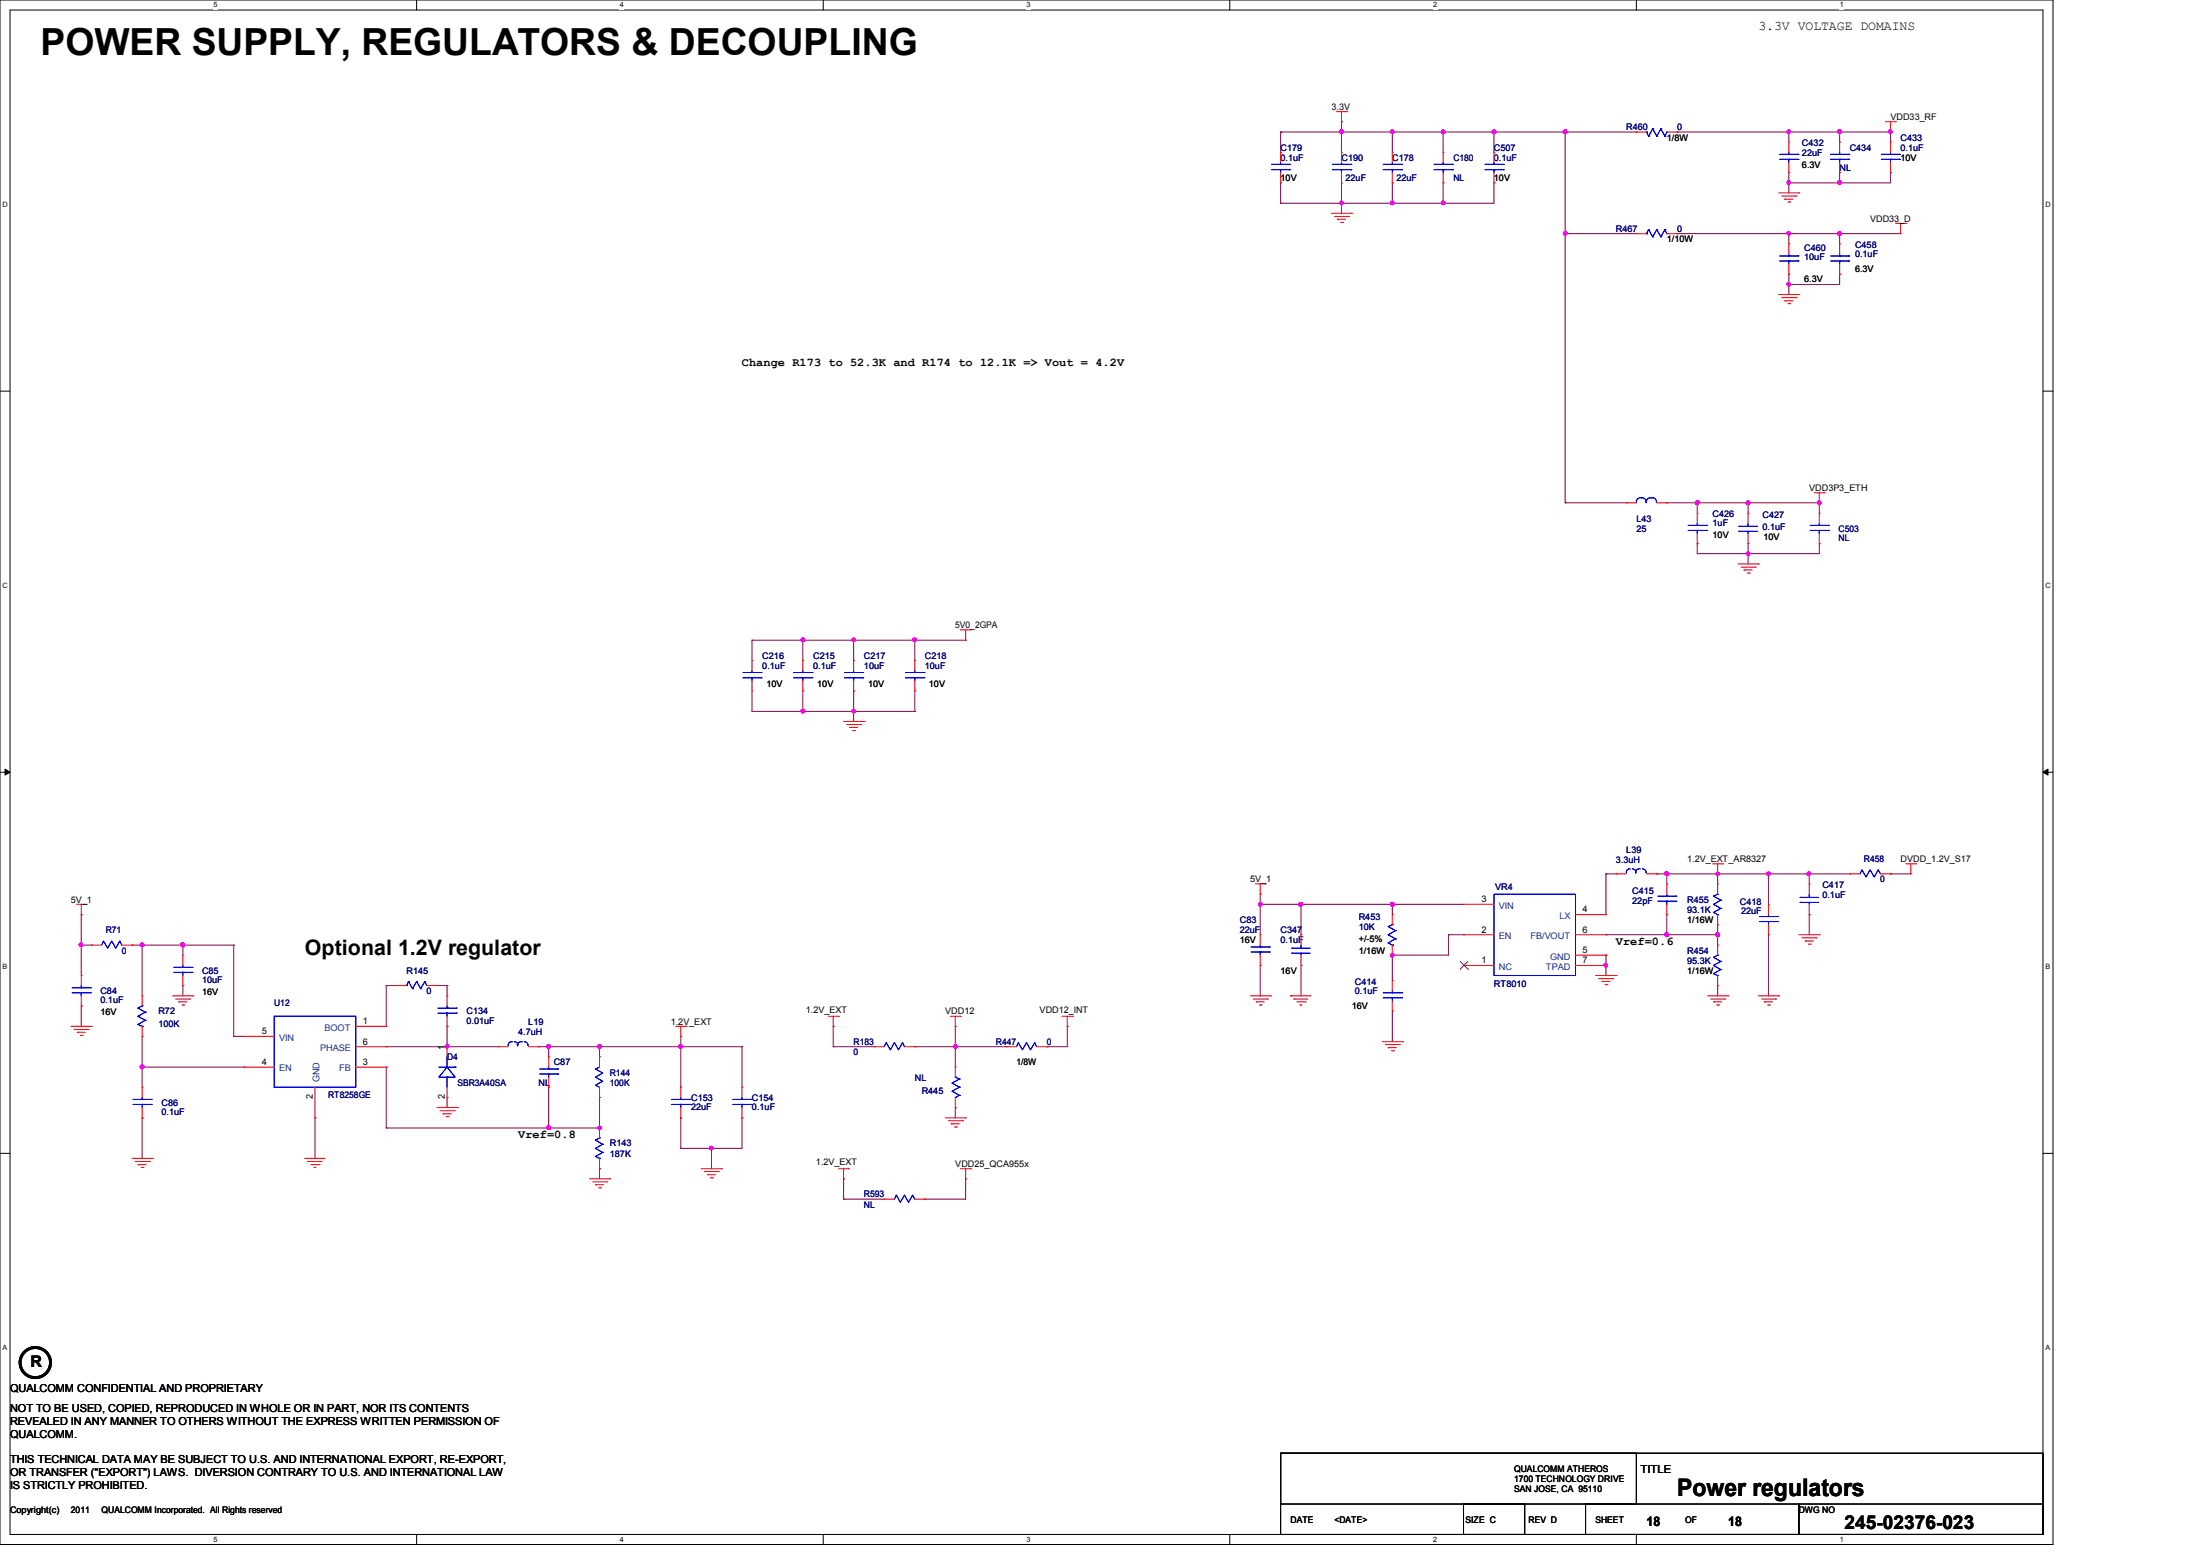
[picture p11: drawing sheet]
<svg xmlns="http://www.w3.org/2000/svg" width="297mm" height="210mm" viewBox="0 0 297 210" stroke-linecap="round" stroke-linejoin="round" font-family="sans-serif">
<path d="M0 0h277v208.4h-277zM1.4 1.4h274.3v205.7h-274.3z" fill="none" stroke="#000" stroke-width=".13"/>
<g fill="#fff">
<path d="M28.8 .1h.5v1.1h-.5z"/>
<path d="M28.8 207.2h.5v1.1h-.5z"/>
</g>
<path d="M56.2 0v1.4M56.2 207.1v1.3" fill="none" stroke="#000" stroke-width=".13"/>
<g fill="#fff">
<path d="M83.7 .1h.5v1.1h-.5z"/>
<path d="M83.7 207.2h.5v1.1h-.5z"/>
</g>
<path d="M111.1 0v1.4M111.1 207.1v1.3" fill="none" stroke="#000" stroke-width=".13"/>
<g fill="#fff">
<path d="M138.5 .1h.6v1.1h-.6z"/>
<path d="M138.5 207.2h.6v1.1h-.6z"/>
</g>
<path d="M165.9 0v1.4M165.9 207.1v1.3" fill="none" stroke="#000" stroke-width=".13"/>
<g fill="#fff">
<path d="M193.4 .1h.5v1.1h-.5z"/>
<path d="M193.4 207.2h.5v1.1h-.5z"/>
</g>
<path d="M220.8 0v1.4M220.8 207.1v1.3" fill="none" stroke="#000" stroke-width=".13"/>
<g fill="#fff">
<path d="M248.2 .1h.6v1.1h-.6z"/>
<path d="M248.2 207.2h.6v1.1h-.6z"/>
<path d="M.3 27.1h.8v1.1h-.8z"/>
<path d="M276 27.1h.7v1.1h-.7z"/>
<path d="M.3 78.5h.8v1.1h-.8z"/>
<path d="M276 78.5h.7v1.1h-.7z"/>
</g>
<path d="M0 52.8h1.4M275.7 52.8h1.3" fill="none" stroke="#000" stroke-width=".13"/>
<g fill="#fff">
<path d="M.3 129.9h.7v1.1h-.7z"/>
<path d="M276 129.9h.6v1.1h-.6z"/>
</g>
<path d="M0 104.2h1.4M275.7 104.2h1.3" fill="none" stroke="#000" stroke-width=".13"/>
<path d="M.7 103.8l.7 .4-.7 .4zM275.7 104.2l.7-.4v.8z" fill="#000" stroke="#000" stroke-width=".13"/>
<g fill="#fff">
<path d="M.3 181.4h.7v1.1h-.7z"/>
<path d="M276 181.4h.6v1.1h-.6z"/>
</g>
<path d="M0 155.7h1.4M275.7 155.7h1.3M172.8 196.1h48v6.9h-48zM172.8 196.1h102.9v11h-102.9zM197.5 203h8.2v4.1h-8.2zM214 203h28.7v4.1h-28.7zM242.7 203h33v4.1h-33z" fill="none" stroke="#000" stroke-width=".13"/>
<g fill="none" stroke="#800040" stroke-width=".13">
<path d="M172.8 17.8h.1M172.8 17.8h48M172.8 17.8v2.8M181 17.8h.1M181 16.4h.1M181 16.4v4.2M187.9 17.8h.1M187.9 17.8v2.8M194.7 17.8h.1M194.7 17.8v2.8M201.6 17.8h.1M201.6 17.8v2.8"/>
<path d="M211.2 17.8h.1M211.2 17.8v50.1M226.3 17.8h.1M226.3 17.8h28.8M241.4 17.8h.1M241.4 17.8v1.4M248.2 17.8h.1M248.2 17.8v1.4M255.1 17.8h.1M255.1 17.8v1.4M172.8 27.4h.1M172.8 24.7h.1"/>
<path d="M172.8 24.7v2.7M181 27.4h.1M181 24.7v4.1M187.9 24.7h.1M187.9 24.7v2.7M194.7 27.4h.1M194.7 24.7h.1M194.7 24.7v2.7M201.6 24.7h.1M201.6 24.7v2.7h-28.8M211.2 31.5h.1M211.2 31.5h9.6"/>
<path d="M226.3 31.5h.1M226.3 31.5h30.2M241.4 24.7h.1M241.4 31.5h.1M241.4 38.4h.1M241.4 23.3h.1M241.4 37h.1M241.4 23.3v2.7M241.4 31.5v1.4M241.4 37v2.8M248.2 23.3h.1M248.2 24.7h.1"/>
<path d="M248.2 37h.1M248.2 31.5h.1M248.2 23.3v1.4M248.2 31.5v1.4M248.2 37v1.4h-6.8M255.1 23.3h.1M255.1 23.3v1.4h-13.7M211.2 67.9h.1M211.2 67.9h8.3M224.9 67.9h.1M224.9 67.9h20.6M229 73.4h.1"/>
<path d="M229 67.9h.1M229 74.7h.1M229 67.9v1.4M229 73.4v1.3M235.9 73.4h.1M235.9 67.9h.1M235.9 74.7h.1M235.9 67.9v1.4M235.9 73.4v2.7M245.5 73.4h.1M245.5 67.9h.1M245.5 67.9v1.4"/>
<path d="M245.5 73.4v1.3h-16.5M101.5 86.4h.1M101.5 96h.1M101.5 96h21.9M101.5 86.4h28.8M101.5 86.4v2.8M101.5 93.3v2.7M108.3 96h.1M108.3 86.4h.1M108.3 93.3h.1M108.3 86.4v2.8M108.3 93.3v2.7"/>
<path d="M115.2 93.3h.1M115.2 86.4h.1M115.2 96h.1M115.2 86.4v2.8M115.2 93.3v4.1M123.4 86.4h.1M123.4 96h.1M123.4 93.3h.1M123.4 86.4v2.8M123.4 93.3v2.7M216.7 117.9h.1M216.7 117.9v5.5"/>
<path d="M216.7 117.9h1.4M223.6 117.9h.1M223.6 117.9h26M224.9 117.9h.1M224.9 117.9v1.4M231.8 117.9h.1M231.8 117.9v1.4M238.6 117.9h.1M238.6 117.9v4.1M244.1 117.9h.1M244.1 117.9v1.4M255.1 117.9h.1"/>
<path d="M255.1 117.9h2.8M11 135.8h.1M11 127.6h.1M11 123.4h.1M11 127.6h1.3M11 123.4v8.3M11 135.8v2.7M17.8 127.6h.1M17.8 127.6h13.7M19.2 127.6h.1M19.2 139.9h.1M19.2 127.6v6.8"/>
<path d="M19.2 139.9v6.8M24.7 127.6h.1M24.7 133h.1M24.7 127.6v1.3M24.7 133v1.4M31.5 127.6h.1M31.5 139.9h.1M31.5 127.6v12.3M31.5 139.9h1.4M52.1 133h.1M52.1 133v5.5M52.1 133h1.4"/>
<path d="M59 133h.1M59 133h1.3M60.3 133h.1M60.3 138.5h.1M60.3 133v1.4M60.3 138.5v2.8M91.9 139.9h.1M91.9 139.9v6.8M112.4 138.5h.1M112.4 138.5v2.8M128.9 138.5h.1M128.9 138.5v5.5"/>
<path d="M144 138.5h.1M144 138.5v2.8h-2.7M170.1 122h.1M170.1 120.7h.1M170.1 130.3h.1M170.1 120.7v5.5M170.1 130.3v4.1M170.1 122h27.4M175.6 122h.1M175.6 130.3h.1M175.6 122v4.2M175.6 130.3v4.1"/>
<path d="M187.9 122h.1M187.9 128.9h.1M187.9 136.4h.1M187.9 122v1.4M187.9 128.9v3.4M187.9 136.4v4.2M195.5 126.2h.1M195.5 126.2v2.7h-7.6M195.5 126.2h2M197.5 126.2h.1M216.7 130.3h.1M216.7 126.2h.1"/>
<path d="M216.7 128.9h.1M216.7 128.9v2.8M216.7 126.2h15.1M224.9 126.2h.1M224.9 123.4h.1M224.9 123.4v2.8M231.8 133h.1M231.8 126.2h.1M231.8 124.8h.1M231.8 124.8v2.8M231.8 133v1.4M238.6 126.2h.1"/>
<path d="M238.6 126.2v8.2M244.1 123.4h.1M244.1 123.4v2.8M19.2 150.9h.1M19.2 144h.1M19.2 150.9v5.4M19.2 144h13.7M42.5 150.9h.1M42.5 150.9v5.4M52.1 152.2h.1M52.1 141.3h.1M52.1 144h.1"/>
<path d="M52.1 141.3h15.1M52.1 144v8.2M60.3 148.1h.1M60.3 141.3h.1M60.3 148.1v1.4M72.7 141.3h.1M72.7 141.3h27.4M74 141.3h.1M74 146.7h.1M74 152.2h.1M74 141.3v1.3M74 146.7v5.5"/>
<path d="M80.9 157.7h.1M80.9 141.3h.1M80.9 148.1h.1M80.9 141.3v1.3M80.9 148.1v4.1h-28.8M80.9 157.7v1.4M91.9 155h.1M91.9 141.3h.1M91.9 150.9h.1M91.9 150.9v4.1M96 155h.1M96 155v2.7"/>
<path d="M100.1 141.3h.1M100.1 150.9h.1M100.1 150.9v4.1h-8.2M100.1 141.3v5.4M112.4 141.3h.1M112.4 141.3h5.5M113.8 159.1h.1M113.8 159.1v2.7M123.4 141.3h.1M123.4 141.3h12.4M128.9 141.3h.1M128.9 149.5h.1"/>
<path d="M128.9 149.5v1.4M130.3 159.1h.1M130.3 159.1v2.7h-5.5M141.3 141.3h.1M113.8 161.8h.1M113.8 161.8h5.5M124.8 161.8h.1"/>
</g>
<g fill="#f0f" stroke="#f0f" stroke-width=".13">
<circle cx="245.5" cy="67.9" r=".25"/>
<circle cx="235.9" cy="67.9" r=".25"/>
<circle cx="229" cy="67.9" r=".25"/>
<circle cx="235.9" cy="74.7" r=".25"/>
<circle cx="211.2" cy="31.5" r=".25"/>
<circle cx="211.2" cy="17.8" r=".25"/>
<circle cx="201.6" cy="17.8" r=".25"/>
<circle cx="187.9" cy="17.8" r=".25"/>
<circle cx="181" cy="17.8" r=".25"/>
<circle cx="187.9" cy="27.4" r=".25"/>
<circle cx="181" cy="27.4" r=".25"/>
<circle cx="241.4" cy="17.8" r=".24"/>
<circle cx="248.2" cy="24.6" r=".24"/>
<circle cx="255.1" cy="17.8" r=".24"/>
<circle cx="248.2" cy="17.8" r=".24"/>
<circle cx="241.4" cy="38.3" r=".24"/>
<circle cx="248.2" cy="31.5" r=".24"/>
<circle cx="194.7" cy="17.8" r=".25"/>
<circle cx="194.7" cy="27.4" r=".25"/>
<circle cx="241.4" cy="24.6" r=".24"/>
<circle cx="187.9" cy="122" r=".25"/>
<circle cx="175.5" cy="122" r=".25"/>
<circle cx="170.1" cy="122" r=".25"/>
<circle cx="216.7" cy="130.3" r=".25"/>
<circle cx="231.8" cy="117.9" r=".24"/>
<circle cx="224.9" cy="117.9" r=".24"/>
<circle cx="231.8" cy="126.2" r=".25"/>
<circle cx="224.9" cy="126.2" r=".25"/>
<circle cx="238.6" cy="117.9" r=".24"/>
<circle cx="187.9" cy="128.9" r=".25"/>
<circle cx="244.1" cy="117.9" r=".24"/>
<circle cx="128.9" cy="141.2" r=".25"/>
<circle cx="24.6" cy="127.5" r=".25"/>
<circle cx="91.9" cy="141.2" r=".25"/>
<circle cx="80.9" cy="141.2" r=".25"/>
<circle cx="74" cy="141.2" r=".25"/>
<circle cx="96" cy="154.9" r=".25"/>
<circle cx="19.2" cy="127.5" r=".25"/>
<circle cx="60.3" cy="141.2" r=".25"/>
<circle cx="74.1" cy="152.2" r=".24"/>
<circle cx="80.9" cy="152.2" r=".24"/>
<circle cx="19.2" cy="144" r=".25"/>
<circle cx="10.9" cy="127.5" r=".25"/>
<circle cx="115.2" cy="96" r=".25"/>
<circle cx="115.2" cy="86.4" r=".25"/>
<circle cx="123.4" cy="86.4" r=".25"/>
<circle cx="241.4" cy="31.5" r=".24"/>
<circle cx="108.3" cy="86.4" r=".25"/>
<circle cx="108.3" cy="96" r=".25"/>
</g>
<g fill="none" stroke="#f00" stroke-width=".13">
<path d="M180.3 15.1h1.4M181 16.4h.1M181 15.1v1.3M181.7 15.1h.1M220.8 17.8h.1M220.8 17.8h1.4M224.9 17.8h1.4M226.3 17.8h.1M241.4 19.2h.1M241.4 19.2v1.4M248.2 19.2h.1M248.2 19.2v1.4"/>
<path d="M254.4 16.4h1.4M255.1 17.8h.1M255.1 19.2h.1M255.1 16.4v1.4M255.1 19.2v1.4M255.8 16.4h.1M172.8 20.6h.1M172.8 24.7h.1M172.8 20.6v1.3M172.8 23.3v1.4M179.7 28.8h2.7M180.1 29.2h1.9"/>
<path d="M180.5 29.6h.1M180.5 29.6h1.1M180.9 30h.3M181 20.6h.1M181 24.7h.1M181 20.6v1.3M181 23.3v1.4M181.2 30h.1M182 29.2h.1M182.4 28.8h.1M187.9 20.6h.1M187.9 24.7h.1"/>
<path d="M187.9 20.6v1.3M187.9 23.3v1.4M194.7 20.6h.1M194.7 24.7h.1M194.7 20.6v1.3M194.7 23.3v1.4M201.6 20.6h.1M201.6 24.7h.1M201.6 20.6v1.3M201.6 23.3v1.4M220.8 31.5h.1M220.8 31.5h1.4"/>
<path d="M224.9 31.5h1.4M226.3 31.5h.1M240 26h2.7M240 39.8h2.7M240.4 26.5h2M240.8 26.9h.1M240.8 26.9h1.1M241.3 27.3h.2M241.4 23.3h.1M241.4 32.9h.1M241.4 37h.1M241.4 21.9v1.4"/>
<path d="M241.4 32.9v1.4M241.4 35.6v1.4M241.5 27.3h.1M242.4 26.5h.1M242.7 26h.1M242.7 39.8h.1M248.2 23.3h.1M248.2 32.9h.1M248.2 37h.1M248.2 21.9v1.4M248.2 32.9v1.4M248.2 35.6v1.4"/>
<path d="M255.1 23.3h.1M255.1 21.9v1.4M255.8 30.1h1.4M256.5 31.5h.1M256.5 30.1v1.4M257.2 30.1h.1M240.4 40.2h2M240.8 40.6h.1M240.8 40.6h1.1M241.3 41h.2M241.5 41h.1M242.4 40.2h.1"/>
<path d="M219.5 67.9h.1M219.5 67.9h1.3M223.6 67.9h1.3M224.9 67.9h.1M229 69.3h.1M229 73.4h.1M229 69.3v1.3M229 72v1.4M234.5 76.1h2.8M234.9 76.5h2M235.3 76.9h.1M235.3 76.9h1.1"/>
<path d="M235.8 77.3h.3M235.9 73.4h.1M235.9 69.3h.1M235.9 69.3v1.3M235.9 72v1.4M236.1 77.3h.1M236.9 76.5h.1M237.3 76.1h.1M244.8 66.5h1.4M245.5 67.9h.1M245.5 69.3h.1M245.5 73.4h.1"/>
<path d="M245.5 66.5v1.4M245.5 69.3v1.3M245.5 72v1.4M246.2 66.5h.1M101.5 89.2h.1M101.5 93.3h.1M101.5 89.2v1.3M101.5 91.9v1.4M108.3 89.2h.1M108.3 93.3h.1M108.3 89.2v1.3M108.3 91.9v1.4"/>
<path d="M113.8 97.4h2.8M114.3 97.8h1.9M114.6 98.2h.1M114.6 98.2h1.1M115.1 98.6h.2M115.2 89.2h.1M115.2 93.3h.1M115.2 89.2v1.3M115.2 91.9v1.4M115.3 98.6h.1M116.2 97.8h.1M116.6 97.4h.1"/>
<path d="M123.4 89.2h.1M123.4 93.3h.1M123.4 89.2v1.3M123.4 91.9v1.4M129.6 85h1.4M130.3 86.4h.1M130.3 85v1.4M131 85h.1M169.4 119.3h1.3M170.1 119.3v1.4M170.7 119.3h.1M218.1 117.9h.1"/>
<path d="M218.1 117.9h1.4M222.2 117.9h1.4M223.6 117.9h.1M224.9 119.3h.1M224.9 119.3v1.4M231.1 116.6h1.4M231.8 117.9h.1M231.8 119.3h.1M231.8 116.6v1.3M231.8 119.3v1.4M232.5 116.6h.1M244.1 119.3h.1"/>
<path d="M244.1 119.3v1.4M249.6 117.9h.1M249.6 117.9h1.4M253.7 117.9h1.4M255.1 117.9h.1M257.2 116.6h1.3M257.9 117.9h.1M257.9 116.6v1.3M258.5 116.6h.1M9.6 138.5h2.7M10 138.9h1.9M10.3 122h1.3"/>
<path d="M10.4 139.3h.1M10.4 139.3h1.1M10.8 139.7h.3M11 123.4h.1M11 131.7h.1M11 135.8h.1M11 122v1.4M11 131.7v1.3M11 134.4v1.4M11.1 139.7h.1M11.6 122h.1M11.9 138.9h.1"/>
<path d="M12.3 138.5h.1M12.3 127.6h.1M12.3 127.6h1.4M16.4 127.6h1.4M17.8 127.6h.1M19.2 139.9h.1M19.2 134.4h.1M19.2 134.4v1.4M19.2 138.5v1.4M23.3 134.4h2.7M23.7 134.8h1.9M24.1 135.2h.1"/>
<path d="M24.1 135.2h1.1M24.6 135.6h.2M24.7 128.9h.1M24.7 133h.1M24.7 128.9v1.4M24.7 131.7v1.3M24.8 135.6h.1M25.6 134.8h.1M26 134.4h.1M32.9 139.9h.1M32.9 139.9h4.1M48 138.5h4.1"/>
<path d="M52.1 138.5h.1M53.5 133h.1M53.5 133h1.4M57.6 133h1.4M59 133h.1M60.3 134.4h.1M60.3 138.5h.1M60.3 134.4v1.4M60.3 137.2v1.3M91.2 138.5h1.4M91.9 139.9h.1M91.9 138.5v1.4"/>
<path d="M92.6 138.5h.1M111.8 137.2h1.4M112.4 138.5h.1M112.4 137.2v1.3M113.2 137.2h.1M128.2 137.2h1.4M128.9 138.5h.1M128.9 137.2v1.3M129.6 137.2h.1M143.3 137.2h1.4M144 138.5h.1M144 137.2v1.3"/>
<path d="M144.7 137.2h.1M168.7 134.4h2.7M169.1 134.8h1.9M169.5 135.2h.1M169.5 135.2h1.1M169.9 135.6h.3M170.1 120.7h.1M170.1 126.2h.1M170.1 130.3h.1M170.1 126.2v1.4M170.1 128.9v1.4M170.2 135.6h.1"/>
<path d="M171 134.8h.1M171.4 134.4h.1M174.2 134.4h.1M174.2 134.4h2.7M174.6 134.8h.1M174.6 134.8h1.9M175 135.2h1.1M175.4 135.6h.1M175.4 135.6h.3M175.6 130.3h.1M175.6 126.2h.1M175.6 126.2v1.4"/>
<path d="M175.6 128.9v1.4M176.1 135.2h.1M187.9 132.3h.1M187.9 136.4h.1M187.9 128.9h.1M187.9 123.4h.1M187.9 123.4v1.4M187.9 127.6v1.3M187.9 132.3v1.4M187.9 135.1v1.3M197.5 130.3h.1M197.5 126.2h.1"/>
<path d="M197.5 122h.1M197.5 126.2h4.1M197.5 122h4.1M197.5 130.3h4.1M212.6 126.2h4.1M212.6 130.3h4.1M212.6 123.4h4.1M212.6 128.9h4.1M215.3 131.7h2.8M215.7 132.1h1.9M216.2 132.5h.1M216.2 132.5h1.1"/>
<path d="M216.6 132.9h.2M216.7 123.4h.1M216.7 128.9h.1M216.7 126.2h.1M216.7 130.3h.1M216.8 132.9h.1M217.6 132.1h.1M218.1 131.7h.1M224.9 123.4h.1M224.9 122v1.4M230.4 134.4h2.8M230.8 134.8h1.9"/>
<path d="M231.2 135.2h.1M231.2 135.2h1.1M231.6 135.6h.3M231.8 124.8h.1M231.8 133h.1M231.8 127.6h.1M231.8 123.4v1.4M231.8 127.6v1.3M231.8 131.7v1.3M231.9 135.6h.1M232.7 134.8h.1M233.2 134.4h.1"/>
<path d="M237.3 134.4h2.7M237.7 134.8h1.9M238.1 135.2h.1M238.1 135.2h1.1M238.5 135.6h.3M238.6 122h.1M238.6 126.2h.1M238.6 122v1.4M238.6 124.8v1.4M238.8 135.6h.1M239.6 134.8h.1M240 134.4h.1"/>
<path d="M242.7 126.2h2.8M243.2 126.6h1.9M243.6 127h.1M243.6 127h1.1M244 127.4h.3M244.1 123.4h.1M244.1 122v1.4M244.3 127.4h.1M245.1 126.6h.1M245.5 126.2h.1M17.8 156.3h2.8M18.2 156.8h2"/>
<path d="M18.6 157.2h.1M18.6 157.2h1.1M19 157.6h.3M19.2 146.7h.1M19.2 150.9h.1M19.2 146.7v1.4M19.2 149.5v1.4M19.3 157.6h.1M20.2 156.8h.1M20.6 156.3h.1M32.9 144h.1M32.9 144h4.1"/>
<path d="M41.1 156.3h.1M41.1 156.3h2.8M41.5 156.8h.1M41.5 156.8h2M42 157.2h1.1M42.4 157.6h.1M42.4 157.6h.2M42.5 150.9h.1M42.5 146.7v4.2M43.1 157.2h.1M48 141.3h4.1M48 144h4.1"/>
<path d="M52.1 141.3h.1M52.1 144h.1M59 149.5h2.7M59.4 149.9h1.9M59.8 150.3h.1M59.8 150.3h1.1M60.2 150.7h.3M60.3 148.1h.1M60.3 141.3h.1M60.3 141.3v1.3M60.3 146.7v1.4M60.5 150.7h.1"/>
<path d="M61.3 149.9h.1M61.7 149.5h.1M67.2 141.3h.1M67.2 141.3h1.4M71.3 141.3h1.4M72.7 141.3h.1M74 142.6h.1M74 146.7h.1M74 142.6v1.4M74 145.4v1.3M79.5 159.1h2.8M80 159.5h1.9"/>
<path d="M80.3 159.9h.1M80.3 159.9h1.1M80.9 157.7h.1M80.9 152.2h.1M80.9 148.1h.1M80.9 142.6h.1M80.9 142.6v1.4M80.9 146.7v1.4M80.9 152.2v1.4M80.9 156.3v1.4M81.9 159.5h.1M82.3 159.1h.1"/>
<path d="M91.9 146.7h.1M91.9 150.9h.1M91.9 146.7v1.4M91.9 149.5v1.4M94.6 157.7h2.8M95 158.1h1.9M95.5 158.5h.1M95.5 158.5h1.1M95.8 159h.3M96.1 159h.1M96.9 158.1h.1M97.4 157.7h.1"/>
<path d="M100.1 146.7h.1M100.1 150.9h.1M100.1 146.7v1.4M100.1 149.5v1.4M113.2 157.7h1.3M113.8 159.1h.1M113.8 157.7v1.4M114.5 157.7h.1M117.9 141.3h.1M117.9 141.3h1.4M122 141.3h1.4M123.4 141.3h.1"/>
<path d="M127.6 150.9h2.7M128 151.3h1.9M128.4 151.7h.1M128.4 151.7h1.1M128.8 152.1h.2M128.9 144h.1M128.9 149.5h.1M128.9 144v1.4M128.9 148.1v1.4M129 152.1h.1M129.6 157.7h1.4M129.9 151.3h.1"/>
<path d="M130.3 150.9h.1M130.3 159.1h.1M130.3 157.7v1.4M131 157.7h.1M135.8 141.3h.1M135.8 141.3h1.4M139.9 141.3h1.4M141.3 141.3h.1M186.5 140.6h2.8M186.9 141h1.9M187.3 141.4h.1M187.3 141.4h1.1"/>
<path d="M187.7 141.8h.3M188 141.8h.1M188.8 141h.1M189.3 140.6h.1M80.8 160.3h.2M81 160.3h.1M119.3 161.8h.1M119.3 161.8h1.4M123.4 161.8h1.4M124.8 161.8h.1"/>
</g>
<circle cx="4.8" cy="183.9" r="2.04" fill="none" stroke="#000" stroke-width=".38"/>
<g fill="none" stroke="#00f" stroke-width=".13">
<path d="M222.2 17.8h.1M222.2 17.8l.3 .6M222.5 18.4h.1M223 17.4h.1M223 17.4l-.5 1M223 17.4l.6 1M223.6 18.4h.1M224.1 17.4h.1M224.1 17.4l-.5 1M224.1 17.4l.6 1M224.7 18.4h.1M224.9 17.8h.1"/>
<path d="M224.9 17.8l-.2 .6M171.6 22.9h2.4M171.6 22.2h2.4M172.8 22.2h.1M172.8 22.9h.1M172.8 21.9v.3M172.8 22.9v.4M174 22.9h.1M174 22.2h.1M179.8 22.9h2.5M179.8 22.2h2.5M181 22.2h.1"/>
<path d="M181 22.9h.1M181 21.9v.3M181 22.9v.4M182.3 22.9h.1M182.3 22.2h.1M186.6 22.9h2.5M186.6 22.2h2.5M187.9 22.2h.1M187.9 22.9h.1M187.9 21.9v.3M187.9 22.9v.4M189.1 22.9h.1"/>
<path d="M189.1 22.2h.1M193.5 22.9h2.5M193.5 22.2h2.5M194.7 22.2h.1M194.7 22.9h.1M194.7 21.9v.3M194.7 22.9v.4M196 22.9h.1M196 22.2h.1M200.4 22.9h2.5M200.4 22.2h2.5M201.6 22.2h.1"/>
<path d="M201.6 22.9h.1M201.6 21.9v.3M201.6 22.9v.4M202.9 22.9h.1M202.9 22.2h.1M222.2 31.5h.1M222.5 31h.1M222.5 31l-.3 .5M222.5 31l.5 1M223 32h.1M223.6 31h.1M223.6 31l-.6 1"/>
<path d="M223.6 31l.5 1M224.1 32h.1M224.7 31h.1M224.7 31l-.6 1M224.7 31l.2 .5M224.9 31.5h.1M240.2 21.5h2.4M240.2 20.8h2.4M240.2 35.2h2.4M240.2 34.5h2.4M241.4 20.8h.1M241.4 21.5h.1"/>
<path d="M241.4 34.5h.1M241.4 35.2h.1M241.4 20.6v.2M241.4 21.5v.4M241.4 34.3v.2M241.4 35.2v.4M242.6 21.5h.1M242.6 20.8h.1M242.6 35.2h.1M242.6 34.5h.1M247 21.5h2.5M247 20.8h2.5"/>
<path d="M247 35.2h2.5M247 34.5h2.5M248.2 20.8h.1M248.2 21.5h.1M248.2 34.5h.1M248.2 35.2h.1M248.2 20.6v.2M248.2 21.5v.4M248.2 34.3v.2M248.2 35.2v.4M249.5 21.5h.1M249.5 20.8h.1"/>
<path d="M249.5 35.2h.1M249.5 34.5h.1M253.9 21.5h2.4M253.9 20.8h2.4M255.1 20.8h.1M255.1 21.5h.1M255.1 20.6v.2M255.1 21.5v.4M256.3 21.5h.1M256.3 20.8h.1M221.5 67.2a.53 .53 0 0 0-.7 .7M221.5 67.2a.53 .53 0 0 1 .6 .6"/>
<path d="M223.5 67.8a.67 .67 0 0 0-.6-.6 .67 .67 0 0 0-.7 .6v.1M227.8 71.6h2.5M227.8 70.9h2.5M229 70.9h.1M229 71.6h.1M229 70.6v.3M229 71.6v.4M230.3 71.6h.1M230.3 70.9h.1M234.7 71h.1M234.7 71.7h.1M234.7 71h2.5"/>
<path d="M234.7 71.7h2.5M235.9 71.7h.1M235.9 71h.1M235.9 70.6v.4M235.9 71.7v.3M244.3 71.6h2.4M244.3 70.9h2.4M245.5 70.9h.1M245.5 71.6h.1M245.5 70.6v.3M245.5 71.6v.4M246.7 71.6h.1"/>
<path d="M246.7 70.9h.1M100.2 91.5h2.5M100.2 90.8h2.5M101.5 90.8h.1M101.5 91.5h.1M101.5 90.5v.3M101.5 91.5v.4M102.7 91.5h.1M102.7 90.8h.1M107.1 91.5h2.5M107.1 90.8h2.5M108.3 90.8h.1"/>
<path d="M108.3 91.5h.1M108.3 90.5v.3M108.3 91.5v.4M109.6 91.5h.1M109.6 90.8h.1M114 91.5h2.4M114 90.8h2.4M115.2 90.8h.1M115.2 91.5h.1M115.2 90.5v.3M115.2 91.5v.4M116.4 91.5h.1"/>
<path d="M116.4 90.8h.1M122.2 91.5h2.5M122.2 90.8h2.5M123.4 90.8h.1M123.4 91.5h.1M123.4 90.5v.3M123.4 91.5v.4M124.7 91.5h.1M124.7 90.8h.1M220 117.3a.44 .44 0 0 0-.5 .5M220.3 117.3a.46 .46 0 0 1 .5 .5M221.4 117.3h-.1a.5 .5 0 0 0-.6 .5"/>
<path d="M221.6 117.3a.46 .46 0 0 1 .5 .5M251 117.9l.2-.5 .6 1 .5-1 .6 1 .5-1 .3 .5M9.7 134h2.5M9.7 133.3h2.5M11 133.3h.1M11 134h.1M11 133v.3M11 134v.4M12.2 134h.1M12.2 133.3h.1M13.7 127.6l.3-.6 .5 1 .6-1 .5 1 .6-1 .2 .6M18.6 138.3h.1"/>
<path d="M18.6 137.2h.1M18.6 136.1h.1M18.6 138.3l.6 .2M18.6 137.2l1 .5M18.6 136.1l1 .5M19.2 138.5h.1M19.2 135.8h.1M19.2 135.8l-.6 .3M19.6 137.7h.1M19.6 136.6h.1M19.6 137.7l-1 .6M19.6 136.6l-1 .6"/>
<path d="M23.5 131.2h2.4M23.5 130.6h2.4M24.7 130.6h.1M24.7 131.2h.1M24.7 130.3v.3M24.7 131.2v.5M25.9 131.2h.1M25.9 130.6h.1M37 137.2h11v9.5h-11zM54.9 133h.1M55.1 132.5h.1M55.1 132.5l-.2 .5"/>
<path d="M55.1 132.5l.6 .9M55.7 133.4h.1M56.2 132.5h.1M56.2 132.5l-.5 .9M56.2 132.5l.6 .9M56.8 133.4h.1M57.3 132.5h.1M57.3 132.5l-.5 .9M57.3 132.5l.3 .5M57.6 133h.1M59.1 136.7h2.5M59.1 136.1h2.5"/>
<path d="M60.3 136.1h.1M60.3 136.7h.1M60.3 135.8v.3M60.3 136.7v.5M61.6 136.7h.1M61.6 136.1h.1M168.8 128.5h2.5M168.8 127.8h2.5M170.1 127.8h.1M170.1 128.5h.1M170.1 127.6v.2M170.1 128.5v.4"/>
<path d="M171.3 128.5h.1M171.3 127.8h.1M174.3 128h.1M174.3 128.7h.1M174.3 128h2.5M174.3 128.7h2.5M175.6 128.7h.1M175.6 128h.1M175.6 127.6v.4M175.6 128.7v.2M186.6 134.7h2.5M186.6 134h2.5"/>
<path d="M187.3 127.3h.1M187.3 126.2h.1M187.3 125.1h.1M187.3 127.3l.6 .3M187.3 126.2l1 .5M187.3 125.1l1 .5M187.9 134h.1M187.9 134.7h.1M187.9 127.6h.1M187.9 124.8h.1M187.9 133.7v.3M187.9 134.7v.4"/>
<path d="M187.9 124.8l-.6 .3M188.3 126.7h.1M188.3 125.6h.1M188.3 126.7l-1 .6M188.3 125.6l-1 .6M189.1 134.7h.1M189.1 134h.1M201.6 120.7h11v11h-11zM223.7 121.6h2.4M223.7 120.9h2.4M224.9 120.9h.1M224.9 121.6h.1"/>
<path d="M224.9 120.7v.2M224.9 121.6v.4M226.1 121.6h.1M226.1 120.9h.1M231.2 123.1h.1M231.2 122h.1M231.2 120.9h.1M231.2 131.4h.1M231.2 130.3h.1M231.2 129.2h.1M231.2 123.1l.6 .3M231.2 122l1 .6"/>
<path d="M231.2 120.9l1 .6M231.2 131.4l.6 .3M231.2 130.3l1 .6M231.2 129.2l1 .6M231.8 123.4h.1M231.8 120.7h.1M231.8 131.7h.1M231.8 128.9h.1M231.8 120.7l-.6 .2M231.8 128.9l-.6 .3M232.2 122.6h.1M232.2 121.5h.1"/>
<path d="M232.2 130.9h.1M232.2 129.8h.1M232.2 122.6l-1 .5M232.2 121.5l-1 .5M232.2 130.9l-1 .5M232.2 129.8l-1 .5M237.4 124.4h2.5M237.4 123.7h2.5M238.6 123.7h.1M238.6 124.4h.1M238.6 123.4v.3M238.6 124.4v.4"/>
<path d="M239.9 124.4h.1M239.9 123.7h.1M242.9 121.1h.1M242.9 121.8h.1M242.9 121.1h2.5M242.9 121.8h2.5M244.1 121.8h.1M244.1 121.1h.1M244.1 120.7v.4M244.1 121.8v.2M17.9 149.1h2.5M17.9 148.4h2.5"/>
<path d="M19.2 148.4h.1M19.2 149.1h.1M19.2 148.1v.3M19.2 149.1v.4M20.4 149.1h.1M20.4 148.4h.1M59.2 144h2.2M60.3 144l1.1 1.4h-2.2zM60.3 145.4h.1M60.3 142.6h.1M60.3 142.6v1.4M60.3 145.4v1.3"/>
<path d="M61.4 144h.1M69.1 140.6a.44 .44 0 0 0-.5 .5M69.4 140.6a.46 .46 0 0 1 .5 .5M70.5 140.6h-.1a.5 .5 0 0 0-.6 .5v.1M70.7 140.6a.46 .46 0 0 1 .5 .5M72.8 144.9h2.5M72.8 144.3h2.5M74 144.3h.1M74 144.9h.1M74 144v.3M74 144.9v.5M75.3 144.9h.1"/>
<path d="M75.3 144.3h.1M80.3 156.1h.1M80.3 155h.1M80.3 153.9h.1M80.3 156.1l.6 .2M80.3 155l1 .5M80.3 153.9l1 .5M80.9 156.3h.1M80.9 153.6h.1M80.9 144l-.6 .3 1 .5-1 .6 1 .5-1 .6 .6 .2M80.9 153.6l-.6 .3M81.3 155.5h.1"/>
<path d="M81.3 154.4h.1M81.3 155.5l-1 .6M81.3 154.4l-1 .6M90.6 149.1h2.5M90.6 148.4h2.5M91.9 148.4h.1M91.9 149.1h.1M91.9 148.1v.3M91.9 149.1v.4M93.1 149.1h.1M93.1 148.4h.1M98.9 149.1h2.4"/>
<path d="M98.9 148.4h2.4M100.1 148.4h.1M100.1 149.1h.1M100.1 148.1v.3M100.1 149.1v.4M101.3 149.1h.1M101.3 148.4h.1M119.3 141.3l.3-.6 .5 1 .6-1 .5 1 .6-1 .2 .6M128.5 146.2h.1M128.5 147.3h.1M128.5 146.2l1 .5M128.5 147.3l1 .5"/>
<path d="M128.9 145.4h.1M128.9 148.1h.1M128.9 145.4l.6 .2M129.5 145.6h.1M129.5 146.7h.1M129.5 147.8h.1M129.5 145.6l-1 .6M129.5 146.7l-1 .6M129.5 147.8l-.6 .3M137.2 141.3l.2-.6 .6 1 .5-1 .6 1 .5-1 .3 .6M120.7 161.8l.2-.5 .6 1 .5-1 .6 1 .5-1 .3 .5"/>
</g>
<path d="M197 130.8h.1M197 129.7l1.1 1.1M198.1 130.8h.1M198.1 129.7l-1.1 1.1" fill="none" stroke="#804000" stroke-width=".13"/>
<text font-size="5" x="5.5" y="7.4">POWER SUPPLY, REGULATORS &amp; DECOUPLING</text>
<text font-size="3.3" x="226.3" y="201.9">Power regulators</text>
<text font-size="2.9" x="41.1" y="128.8">Optional 1.2V regulator</text>
<text font-size="2.6" x="248.9" y="206.3">245-02376-023</text>
<text font-size="2.2" x="4.1" y="184.4">R</text>
<g font-size="1.8">
<text x="237.3" y="4.1">3.3V VOLTAGE DOMAINS</text>
<text x="222.2" y="206">18</text>
<text x="233.2" y="206">18</text>
</g>
<g font-size="1.6">
<text x="100.1" y="49.4">Change R173 to 52.3K and R174 to 12.1K =&gt; Vout = 4.2V</text>
<text x="218.1" y="127.5">Vref=0.6</text>
<text x="69.9" y="153.6">Vref=0.8</text>
</g>
<g font-size="1.5">
<text x="1.4" y="187.9">QUALCOMM CONFIDENTIAL AND PROPRIETARY</text>
<text x="1.4" y="190.6">NOT TO BE USED, COPIED, REPRODUCED IN WHOLE OR IN PART, NOR ITS CONTENTS</text>
<text x="1.4" y="192.4">REVEALED IN ANY MANNER TO OTHERS WITHOUT THE EXPRESS WRITTEN PERMISSION OF</text>
<text x="1.4" y="194.1">QUALCOMM.</text>
<text x="1.4" y="197.5">THIS TECHNICAL DATA MAY BE SUBJECT TO U.S. AND INTERNATIONAL EXPORT, RE-EXPORT,</text>
<text x="1.4" y="199.2">OR TRANSFER (&quot;EXPORT&quot;) LAWS. DIVERSION CONTRARY TO U.S. AND INTERNATIONAL LAW</text>
<text x="1.4" y="201">IS STRICTLY PROHIBITED.</text>
<text x="221.4" y="198.8">TITLE</text>
</g>
<g font-size="1.2">
<text x="179.7" y="14.9">3.3V</text>
<text x="255.1" y="16.2">VDD33_RF</text>
<text x="224.9" y="19">1/8W</text>
<text x="243.2" y="22.6">6.3V</text>
<text x="256.4" y="21.7">10V</text>
<text x="172.8" y="24.4">10V</text>
<text x="201.6" y="24.4">10V</text>
<text x="252.3" y="29.9">VDD33_D</text>
<text x="224.9" y="32.7">1/10W</text>
<text x="243.5" y="38">6.3V</text>
<text x="250.3" y="36.7">6.3V</text>
<text x="244.1" y="66.3">VDD3P3_ETH</text>
<text x="231.1" y="72.6">10V</text>
<text x="238" y="72.9">10V</text>
<text x="128.9" y="84.8">5V0_2GPA</text>
<text x="103.4" y="92.8">10V</text>
<text x="110.3" y="92.8">10V</text>
<text x="117.1" y="92.8">10V</text>
<text x="125.3" y="92.8">10V</text>
<text x="168.7" y="119.1">5V_1</text>
<text x="227.7" y="116.3">1.2V_EXT_AR8327</text>
<text x="256.4" y="116.3">DVDD_1.2V_S17</text>
<text x="9.6" y="121.8">5V_1</text>
<text x="199.9" y="125.9">2</text>
<text x="199.9" y="121.8">3</text>
<text x="213.6" y="123.1">4</text>
<text x="213.6" y="125.9">6</text>
<text x="227.7" y="124.6">1/16W</text>
<text x="167.3" y="127.3">16V</text>
<text x="172.8" y="131.4">16V</text>
<text x="183.3" y="127.2">+/-5%</text>
<text x="183.3" y="128.8">1/16W</text>
<text x="199.9" y="130">1</text>
<text x="213.6" y="128.6">5</text>
<text x="213.6" y="130">7</text>
<text x="227.7" y="131.4">1/16W</text>
<text x="13.5" y="137">16V</text>
<text x="27.3" y="134.3">16V</text>
<text x="108.8" y="136.7">1.2V_EXT</text>
<text x="127.5" y="136.9">VDD12</text>
<text x="140.3" y="136.7">VDD12_INT</text>
<text x="182.4" y="136.2">16V</text>
<text x="35.3" y="139.6">5</text>
<text x="35.3" y="143.7">4</text>
<text x="49" y="141">6</text>
<text x="49" y="143.7">3</text>
<text x="49" y="138.2">1</text>
<text x="60" y="141.6" transform="rotate(-90 60 141.6)">1</text>
<text x="90.5" y="138.3">1.2V_EXT</text>
<text x="137.1" y="143.8">1/8W</text>
<text x="42.2" y="148.4" transform="rotate(-90 42.2 148.4)">2</text>
<text x="60" y="148.4" transform="rotate(-90 60 148.4)">2</text>
<text x="110.1" y="157.2">1.2V_EXT</text>
<text x="128.9" y="157.5">VDD25_QCA955x</text>
<text x="204.3" y="198.6">QUALCOMM ATHEROS</text>
<text x="204.3" y="200">1700 TECHNOLOGY DRIVE</text>
<text x="204.3" y="201.4">SAN JOSE, CA 95110</text>
<text x="1.4" y="204.1">Copyright(c)</text>
<text x="9.6" y="204.1">2011</text>
<text x="13.7" y="204.1">QUALCOMM Incorporated. All Rights reserved</text>
<text x="174.1" y="205.5">DATE</text>
<text x="180.1" y="205.5">&lt;DATE&gt;</text>
<text x="197.8" y="205.5">SIZE C</text>
<text x="206.3" y="205.5">REV D</text>
<text x="215.3" y="205.5">SHEET</text>
<text x="227.4" y="205.5">OF</text>
<text x="242.7" y="204.1">DWG NO</text>
</g>
<g font-size="1.2" fill="#000080">
<text x="219.5" y="17.6">R460</text>
<text x="226.3" y="17.6">0</text>
<text x="172.8" y="20.3">C179</text>
<text x="172.8" y="21.7">0.1uF</text>
<text x="181" y="21.7">C190</text>
<text x="187.9" y="21.7">C178</text>
<text x="196.1" y="21.7">C180</text>
<text x="201.6" y="20.3">C507</text>
<text x="201.6" y="21.7">0.1uF</text>
<text x="243.2" y="19.8">C432</text>
<text x="243.2" y="21">22uF</text>
<text x="248.2" y="23.1">NL</text>
<text x="249.6" y="20.3">C434</text>
<text x="256.4" y="19">C433</text>
<text x="256.4" y="20.3">0.1uF</text>
<text x="181.6" y="24.4">22uF</text>
<text x="188.4" y="24.4">22uF</text>
<text x="196.1" y="24.4">NL</text>
<text x="218.1" y="31.3">R467</text>
<text x="226.3" y="31.3">0</text>
<text x="243.5" y="33.9">C460</text>
<text x="243.5" y="35.1">10uF</text>
<text x="250.3" y="33.5">C458</text>
<text x="250.3" y="34.7">0.1uF</text>
<text x="220.8" y="70.4">L43</text>
<text x="220.8" y="71.8">25</text>
<text x="231.1" y="69.7">C426</text>
<text x="231.1" y="71">1uF</text>
<text x="237.8" y="69.8">C427</text>
<text x="237.8" y="71.5">0.1uF</text>
<text x="248.1" y="71.8">C503</text>
<text x="248.1" y="73">NL</text>
<text x="102.9" y="88.9">C216</text>
<text x="109.7" y="88.9">C215</text>
<text x="116.6" y="88.9">C217</text>
<text x="124.8" y="88.9">C218</text>
<text x="102.9" y="90.3">0.1uF</text>
<text x="109.7" y="90.3">0.1uF</text>
<text x="116.6" y="90.3">10uF</text>
<text x="124.8" y="90.3">10uF</text>
<text x="218.1" y="116.5">3.3uH</text>
<text x="219.5" y="115.1">L39</text>
<text x="245.9" y="119.9">C417</text>
<text x="251.5" y="116.3">R458</text>
<text x="253.7" y="119.1">0</text>
<text x="14.3" y="125.9">R71</text>
<text x="167.3" y="124.6">C83</text>
<text x="167.3" y="125.9">22uF</text>
<text x="172.8" y="125.9">C347</text>
<text x="183.3" y="124.2">R453</text>
<text x="183.3" y="125.5">10K</text>
<text x="201.8" y="120.1">VR4</text>
<text x="220.3" y="120.6">C415</text>
<text x="220.3" y="122">22pF</text>
<text x="227.7" y="121.8">R455</text>
<text x="227.7" y="123.2">93.1K</text>
<text x="234.8" y="122.1">C418</text>
<text x="234.9" y="123.3">22uF</text>
<text x="245.9" y="121.2">0.1uF</text>
<text x="16.4" y="128.7">0</text>
<text x="27.3" y="131.4">C85</text>
<text x="54.9" y="131.4">R145</text>
<text x="172.8" y="127.3">0.1uF</text>
<text x="227.7" y="128.7">R454</text>
<text x="227.7" y="130">95.3K</text>
<text x="13.5" y="134.2">C84</text>
<text x="13.5" y="135.4">0.1uF</text>
<text x="21.4" y="136.9">R72</text>
<text x="27.3" y="132.7">10uF</text>
<text x="37" y="135.8">U12</text>
<text x="57.6" y="134.2">0</text>
<text x="62.9" y="136.9">C134</text>
<text x="182.8" y="132.9">C414</text>
<text x="182.8" y="134.2">0.1uF</text>
<text x="201.6" y="133.2">RT8010</text>
<text x="21.4" y="138.6">100K</text>
<text x="60.3" y="143.1">D4</text>
<text x="62.9" y="138.1">0.01uF</text>
<text x="69.9" y="139.7">4.7uH</text>
<text x="71.3" y="138.3">L19</text>
<text x="74.7" y="143.8">C87</text>
<text x="115.2" y="141">R183</text>
<text x="115.2" y="142.4">0</text>
<text x="134.4" y="141">R447</text>
<text x="141.3" y="141">0</text>
<text x="21.8" y="149.3">C86</text>
<text x="44.3" y="148.2">RT8258GE</text>
<text x="61.7" y="146.5">SBR3A40SA</text>
<text x="72.7" y="146.5">NL</text>
<text x="82.3" y="145.2">R144</text>
<text x="82.3" y="146.5">100K</text>
<text x="93.3" y="148.6">C153</text>
<text x="93.3" y="149.8">22uF</text>
<text x="101.5" y="148.6">C154</text>
<text x="101.5" y="149.8">0.1uF</text>
<text x="123.4" y="145.8">NL</text>
<text x="124.4" y="147.6">R445</text>
<text x="21.8" y="150.5">0.1uF</text>
<text x="82.3" y="154.7">R143</text>
<text x="82.3" y="156.1">187K</text>
<text x="116.6" y="161.6">R593</text>
<text x="116.6" y="163">NL</text>
</g>
<g font-size="1.2" fill="#004080">
<text x="202.3" y="122.6">VIN</text>
<text x="210.4" y="124">LX</text>
<text x="202.3" y="130.9">NC</text>
<text x="202.3" y="126.7">EN</text>
<text x="206.5" y="126.7">FB/VOUT</text>
<text x="208.6" y="130.9">TPAD</text>
<text x="209.2" y="129.5">GND</text>
<text x="37.7" y="140.5">VIN</text>
<text x="43.2" y="141.9">PHASE</text>
<text x="43.8" y="139.1">BOOT</text>
<text x="37.7" y="144.6">EN</text>
<text x="43.1" y="146" transform="rotate(-90 43.1 146)">GND</text>
<text x="45.8" y="144.6">FB</text>
</g>
<g font-size="1">
<text x="28.8" y="1">5</text>
<text x="83.7" y="1">4</text>
<text x="138.5" y="1">3</text>
<text x="193.4" y="1">2</text>
<text x="248.3" y="1">1</text>
<text x=".3" y="27.9">D</text>
<text x="276" y="27.9">D</text>
<text x=".3" y="79.4">C</text>
<text x="276" y="79.4">C</text>
<text x=".3" y="130.8">B</text>
<text x="276" y="130.8">B</text>
<text x=".3" y="182.2">A</text>
<text x="276" y="182.2">A</text>
<text x="28.8" y="208.1">5</text>
<text x="83.7" y="208.1">4</text>
<text x="138.5" y="208.1">3</text>
<text x="193.4" y="208.1">2</text>
<text x="248.3" y="208.1">1</text>
</g>
</svg>
